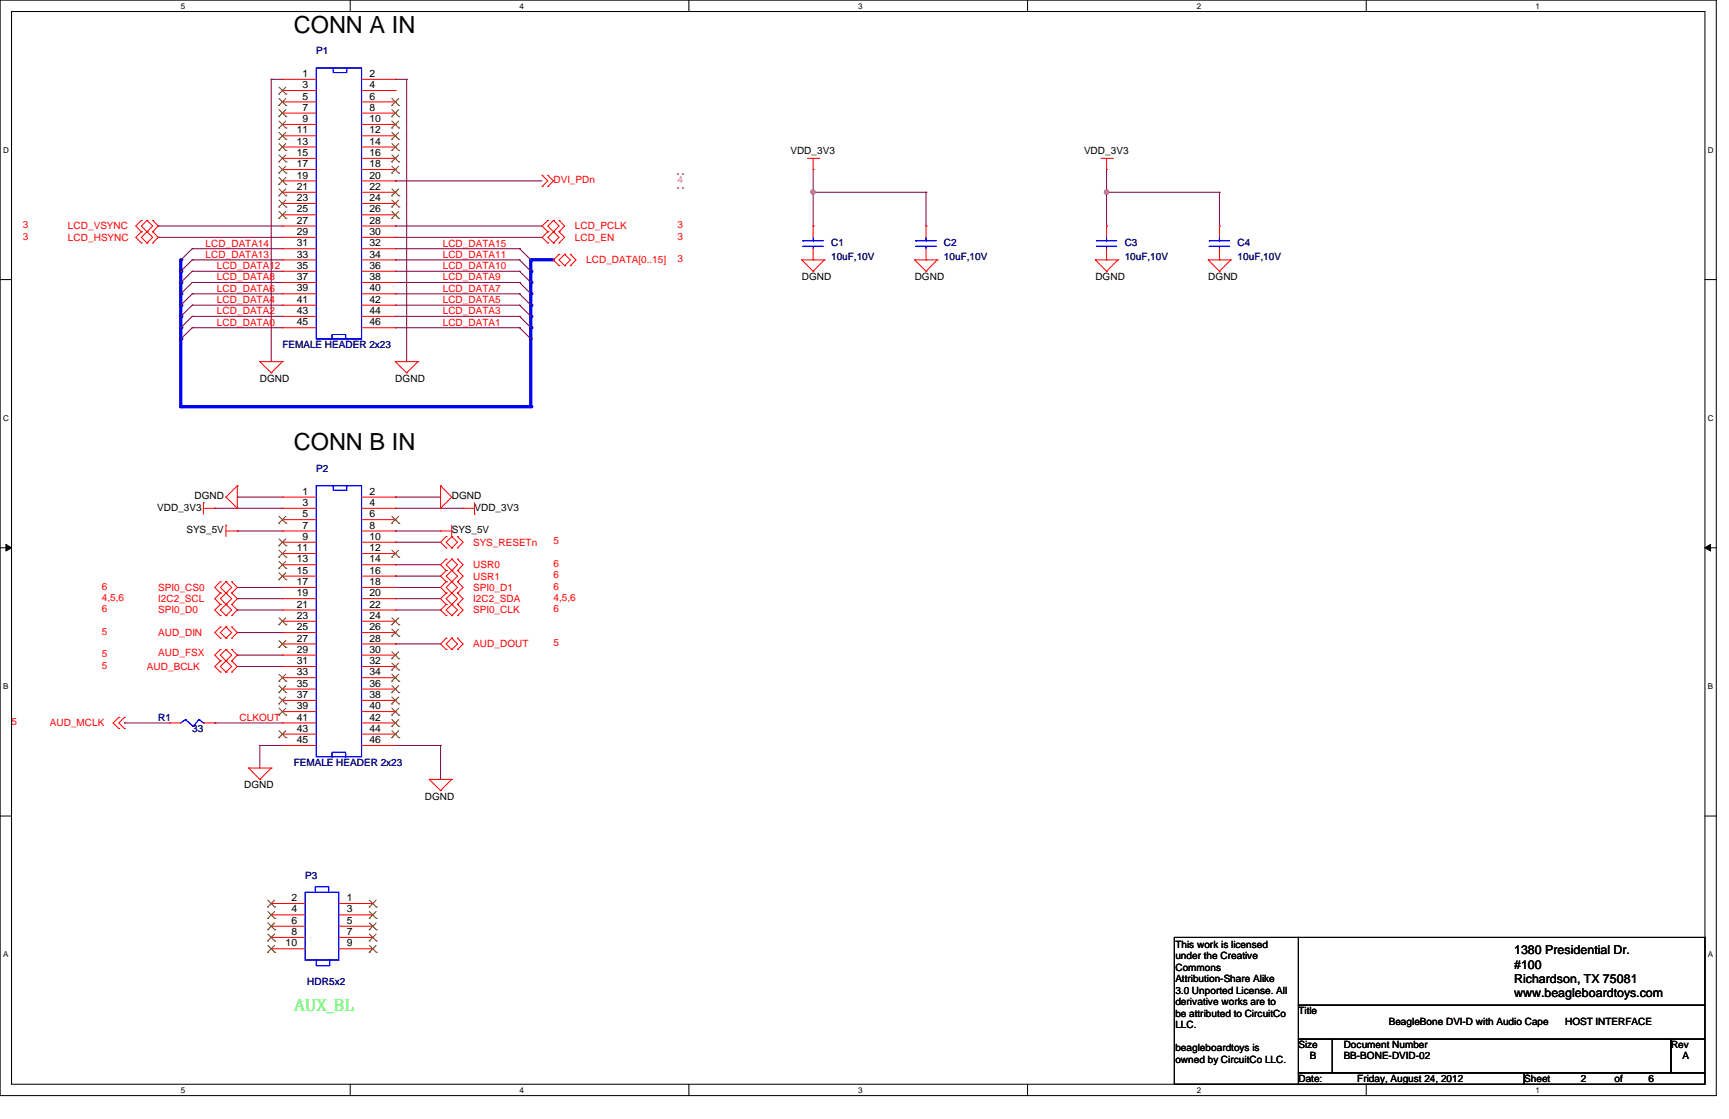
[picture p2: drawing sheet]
<svg xmlns="http://www.w3.org/2000/svg" width="432mm" height="279mm" viewBox="0 0 432 279" stroke-linecap="round" stroke-linejoin="round" font-family="sans-serif">
<path d="M0 0h428.6v273.6h-428.6zM2.9 2.9h422.9v267.8h-422.9z" fill="none" stroke="#000" stroke-width=".25"/>
<g fill="#fff">
<path d="M45.2 .4h1.1v2.2h-1.1z"/>
<path d="M45.2 271.1h1.1v2.2h-1.1z"/>
</g>
<path d="M87.5 0v2.9M87.5 270.7v2.9" fill="none" stroke="#000" stroke-width=".25"/>
<g fill="#fff">
<path d="M129.8 .4h1.1v2.2h-1.1z"/>
<path d="M129.8 271.1h1.1v2.2h-1.1z"/>
</g>
<path d="M172 0v2.9M172 270.7v2.9" fill="none" stroke="#000" stroke-width=".25"/>
<g fill="#fff">
<path d="M214.3 .4h1.1v2.2h-1.1z"/>
<path d="M214.3 271.1h1.1v2.2h-1.1z"/>
</g>
<path d="M256.6 0v2.9M256.6 270.7v2.9" fill="none" stroke="#000" stroke-width=".25"/>
<g fill="#fff">
<path d="M298.9 .4h1.1v2.2h-1.1z"/>
<path d="M298.9 271.1h1.1v2.2h-1.1z"/>
</g>
<path d="M341.2 0v2.9M341.2 270.7v2.9" fill="none" stroke="#000" stroke-width=".25"/>
<g fill="#fff">
<path d="M383.5 .4h1.1v2.2h-1.1z"/>
<path d="M383.5 271.1h1.1v2.2h-1.1z"/>
<path d="M.8 36.3h1.4v2.3h-1.4z"/>
<path d="M426.5 36.3h1.4v2.3h-1.4z"/>
<path d="M.8 103.3h1.4v2.2h-1.4z"/>
<path d="M426.5 103.3h1.4v2.2h-1.4z"/>
</g>
<path d="M0 69.8h2.9M425.8 69.8h2.8" fill="none" stroke="#000" stroke-width=".25"/>
<g fill="#fff">
<path d="M.8 170.2h1.3v2.3h-1.3z"/>
<path d="M426.5 170.2h1.3v2.3h-1.3z"/>
</g>
<path d="M0 136.8h2.9M1.5 135.9l1.4 .9-1.4 .8zM425.8 136.8l1.4-.9v1.7zM425.8 136.8h2.8" fill="none" stroke="#000" stroke-width=".25"/>
<path d="M1.5 135.9l1.4 .9-1.4 .8zM425.8 136.8l1.4-.9v1.7z" fill="#000"/>
<g fill="#fff">
<path d="M.8 237.2h1.3v2.2h-1.3z"/>
<path d="M426.5 237.2h1.3v2.2h-1.3z"/>
</g>
<path d="M0 203.8h2.9M425.8 203.8h2.8" fill="none" stroke="#000" stroke-width=".25"/>
<g fill="none" stroke="#800040" stroke-width=".25">
<path d="M67.7 19.8h.1M67.7 19.8h2.8M67.7 19.8v70.5M98.7 19.8h.1M98.7 19.8h2.9M101.6 19.8h.1M101.6 19.8v70.5M39.5 56.4h.1M39.5 59.3h.1M39.5 56.4h31M39.5 59.3h31M98.7 56.4h.1"/>
<path d="M98.7 59.3h.1M98.7 56.4h36.7M98.7 59.3h36.7M48 62.1h.1M48 64.9h.1M48 70.5h.1M48 73.4h.1M48 76.2h.1M48 79h.1M48 67.7h.1M48 62.1h22.5M48 64.9h22.5"/>
<path d="M48 70.5h22.5M48 73.4h22.5M48 76.2h22.5M48 79h22.5M48 67.7h22.5M98.7 62.1h.1M98.7 64.9h.1M98.7 67.7h.1M98.7 70.5h.1M98.7 73.4h.1M98.7 76.2h.1M98.7 79h.1"/>
<path d="M98.7 62.1h31.1M98.7 64.9h31.1M98.7 70.5h31.1M98.7 73.4h31.1M98.7 76.2h31.1M98.7 79h31.1M98.7 67.7h31.1M48 81.8h.1M48 81.8h22.5M98.7 81.8h.1M98.7 81.8h31.1M53.6 126.9h.1"/>
<path d="M53.6 126.9h16.9M59.3 124.1h.1M59.3 132.6h.1M59.3 124.1h11.2M59.3 132.6h11.2M98.7 124.1h.1M98.7 126.9h.1M98.7 132.6h.1M98.7 135.4h.1M98.7 124.1h11.3M98.7 126.9h17M98.7 132.6h11.3"/>
<path d="M98.7 135.4h11.3M59.3 146.7h.1M59.3 149.5h.1M59.3 152.3h.1M59.3 157.9h.1M59.3 146.7h11.2M59.3 149.5h11.2M59.3 152.3h11.2M59.3 157.9h11.2M98.7 141h.1M98.7 143.8h.1M98.7 146.7h.1"/>
<path d="M98.7 149.5h.1M98.7 141h11.3M98.7 146.7h11.3M98.7 149.5h11.3M98.7 143.8h11.3M59.3 163.6h.1M59.3 166.4h.1M59.3 163.6h11.2M59.3 166.4h11.2M98.7 160.8h.1M98.7 160.8h11.3M53.6 180.5h.1"/>
<path d="M53.6 180.5h16.9M64.9 186.1h.1M64.9 186.1h5.6M64.9 186.1v5.7M98.7 186.1h.1M98.7 186.1h11.3M110 186.1h.1M110 186.1v8.5"/>
</g>
<path d="M132.6 79v2.8" fill="none" stroke="#00f" stroke-width=".8"/>
<circle cx="132.6" cy="79" r=".4" fill="#00f"/>
<path d="M132.6 64.9h5.6" fill="none" stroke="#00f" stroke-width=".8"/>
<circle cx="132.6" cy="64.9" r=".4" fill="#00f"/>
<path d="M45.2 81.8v2.8" fill="none" stroke="#00f" stroke-width=".8"/>
<circle cx="45.2" cy="81.8" r=".4" fill="#00f"/>
<path d="M45.2 67.7v2.8" fill="none" stroke="#00f" stroke-width=".8"/>
<circle cx="45.2" cy="67.7" r=".4" fill="#00f"/>
<path d="M45.2 64.9v2.8" fill="none" stroke="#00f" stroke-width=".8"/>
<circle cx="45.2" cy="64.9" r=".4" fill="#00f"/>
<path d="M45.2 73.4v2.8" fill="none" stroke="#00f" stroke-width=".8"/>
<circle cx="45.2" cy="73.4" r=".4" fill="#00f"/>
<path d="M45.2 70.5v2.9" fill="none" stroke="#00f" stroke-width=".8"/>
<circle cx="45.2" cy="70.5" r=".4" fill="#00f"/>
<path d="M45.2 79v2.8" fill="none" stroke="#00f" stroke-width=".8"/>
<circle cx="45.2" cy="79" r=".4" fill="#00f"/>
<path d="M45.2 76.2v2.8" fill="none" stroke="#00f" stroke-width=".8"/>
<circle cx="45.2" cy="76.2" r=".4" fill="#00f"/>
<path d="M132.6 64.9v2.8" fill="none" stroke="#00f" stroke-width=".8"/>
<circle cx="132.6" cy="64.9" r=".4" fill="#00f"/>
<path d="M132.6 67.7v2.8" fill="none" stroke="#00f" stroke-width=".8"/>
<circle cx="132.6" cy="67.7" r=".4" fill="#00f"/>
<path d="M132.6 70.5v2.9" fill="none" stroke="#00f" stroke-width=".8"/>
<circle cx="132.6" cy="70.5" r=".4" fill="#00f"/>
<path d="M132.6 73.4v2.8" fill="none" stroke="#00f" stroke-width=".8"/>
<circle cx="132.6" cy="73.4" r=".4" fill="#00f"/>
<path d="M132.6 76.2v2.8" fill="none" stroke="#00f" stroke-width=".8"/>
<circle cx="132.6" cy="76.2" r=".4" fill="#00f"/>
<path d="M132.6 81.8v2.8" fill="none" stroke="#00f" stroke-width=".8"/>
<circle cx="132.6" cy="81.8" r=".4" fill="#00f"/>
<path d="M203.1 42.3h.1M203.1 42.3v5.7h28.2M231.3 48h.1M31.1 180.5h.1M31.1 180.5h11.2" fill="none" stroke="#800040" stroke-width=".25"/>
<circle cx="203" cy="48" r=".56" fill="#f0f"/>
<circle cx="203" cy="48" r=".56" fill="none" stroke="#f0f" stroke-width=".25"/>
<path d="M203.1 56.4h.1M203.1 48v8.4M231.3 56.4h.1M231.3 48v8.4M276.4 48h.1M276.4 42.3v5.7M276.4 48h28.1M304.5 48h.1" fill="none" stroke="#800040" stroke-width=".25"/>
<circle cx="276.3" cy="48" r=".56" fill="#f0f"/>
<circle cx="276.3" cy="48" r=".56" fill="none" stroke="#f0f" stroke-width=".25"/>
<path d="M276.4 56.4h.1M276.4 48v8.4M304.5 56.4h.1M304.5 48v8.4M98.7 152.3h11.3M110 152.3h.1" fill="none" stroke="#800040" stroke-width=".25"/>
<path d="M132.6 84.6v17" fill="none" stroke="#00f" stroke-width=".8"/>
<circle cx="132.6" cy="101.6" r=".4" fill="#00f"/>
<path d="M45.2 101.6h87.4" fill="none" stroke="#00f" stroke-width=".8"/>
<circle cx="45.2" cy="101.6" r=".4" fill="#00f"/>
<path d="M45.2 84.6v17" fill="none" stroke="#00f" stroke-width=".8"/>
<circle cx="45.2" cy="84.6" r=".4" fill="#00f"/>
<path d="M98.7 45.2h.1M98.7 45.2h36.7" fill="none" stroke="#800040" stroke-width=".25"/>
<g fill="none" stroke="#f00" stroke-width=".25">
<path d="M201.6 39.5h2.9M203.1 39.5v2.8M204.5 39.5h.1M275 39.5h2.8M276.4 39.5v2.8M277.8 39.5h.1M35.3 55h.1M35.3 57.9h.1M35.3 55l-1.4 1.4 1.4 1.5M35.3 57.9l-1.4 1.4 1.4 1.4M36.7 57.9h.1M36.7 55h.1"/>
<path d="M36.7 55l-1.4 1.4 1.4 1.5M36.7 55l1.4 1.4-2.8 2.9 1.4 1.4M36.7 57.9l1.4 1.4-1.4 1.4M38.1 55h.1M38.1 57.9h.1M38.1 55l1.4 1.4-1.4 1.5M38.1 57.9l1.4 1.4-1.4 1.4M135.4 46.6h.1M135.4 43.8h.1M135.4 43.8l1.4 1.4-1.4 1.4M136.8 55h.1M136.8 57.9h.1"/>
<path d="M136.8 46.6h.1M136.8 43.8h.1M136.8 55l-1.4 1.4 1.4 1.5M136.8 57.9l-1.4 1.4 1.4 1.4M136.8 43.8l1.4 1.4-1.4 1.4M138.2 57.9h.1M138.2 55h.1M138.2 55l-1.4 1.4 1.4 1.5M138.2 55l1.4 1.4-1.4 1.5M138.2 57.9l-1.4 1.4 1.4 1.4M138.2 57.9l1.4 1.4-1.4 1.4M139.6 55h.1"/>
<path d="M139.6 57.9h.1M139.6 55l1.4 1.4-1.4 1.5M139.6 57.9l1.4 1.4-1.4 1.4M203.1 42.3h.1M276.4 42.3h.1M35.3 60.7h.1M36.7 60.7h.1M38.1 60.7h.1M136.8 60.7h.1M138.2 60.7h.1M139.6 60.7h.1M139.6 63.5h.1"/>
<path d="M139.6 66.3h.1M139.6 63.5l-1.4 1.4 1.4 1.4M141 66.3h.1M141 63.5h.1M141 63.5l-1.4 1.4 1.4 1.4M141 63.5l1.5 1.4-1.5 1.4M142.5 63.5h.1M142.5 66.3h.1M142.5 63.5l1.3 1.4-1.3 1.4M200.2 64.9h.1M200.2 64.9h5.7M200.2 64.9l2.9 2.8"/>
<path d="M203.1 67.7h.1M205.9 64.9h.1M205.9 64.9l-2.8 2.8M228.4 64.9h.1M228.4 64.9h5.7M228.4 64.9l2.9 2.8M231.3 67.7h.1M234.1 64.9h.1M234.1 64.9l-2.8 2.8M273.6 64.9h.1M273.6 64.9h5.6M273.6 64.9l2.8 2.8"/>
<path d="M276.4 67.7h.1M279.2 64.9h.1M279.2 64.9l-2.8 2.8M301.8 64.9h.1M301.8 64.9h5.6M301.8 64.9l2.7 2.8M304.5 67.7h.1M307.4 64.9h.1M307.4 64.9l-2.9 2.8M64.9 90.3h.1M64.9 90.3h5.6M64.9 90.3l2.8 2.8"/>
<path d="M67.7 93.1h.1M70.5 90.3h.1M70.5 90.3l-2.8 2.8M98.7 90.3h.1M98.7 90.3h5.7M98.7 90.3l2.9 2.8M101.6 93.1h.1M104.4 90.3h.1M104.4 90.3l-2.8 2.8M50.8 125.5h.1M50.8 126.9h2.8M50.8 125.5v2.9"/>
<path d="M53.6 126.9h.1M56.4 124.1h.1M56.4 131.1h.1M56.4 124.1l2.9 2.8M56.4 132.6h2.9M56.4 131.1v2.9M59.3 126.9h.1M59.3 121.3h.1M59.3 132.6h.1M59.3 121.3v5.6M59.3 121.3l-2.9 2.8M110 132.6h.1"/>
<path d="M110 121.3h.1M110 126.9h.1M110 132.6h2.8M110 121.3v5.6M110 121.3l2.8 2.8M111.4 139.6h.1M111.4 134h.1M111.4 136.8h.1M111.4 139.6l-1.4 1.4 1.4 1.5M111.4 134l-1.4 1.4 1.4 1.4M112.8 134h.1M112.8 124.1h.1"/>
<path d="M112.8 139.6h.1M112.8 136.8h.1M112.8 131.1v2.9M112.8 124.1l-2.8 2.8M112.8 139.6l1.5 1.4-2.9 2.8 2.9 2.9-1.5 1.4M112.8 139.6l-1.4 1.4 1.4 1.5M112.8 134l-1.4 1.4 1.4 1.4M112.8 134l1.5 1.4-1.5 1.4M114.3 139.6h.1M114.3 134h.1M114.3 136.8h.1M114.3 139.6l1.4 1.4-1.4 1.5"/>
<path d="M114.3 134l1.4 1.4-1.4 1.4M115.7 126.9h.1M115.7 126.9h2.8M118.5 128.4h.1M118.5 125.5v2.9M55 156.5h.1M55 159.3h.1M55 148.1h.1M55 150.9h.1M55 145.2h.1M55 153.7h.1M55 156.5l-1.4 1.4 1.4 1.4"/>
<path d="M55 150.9l-1.4 1.4 1.4 1.4M55 148.1l-1.4 1.4 1.4 1.4M55 145.2l-1.4 1.5 1.4 1.4M56.4 159.3h.1M56.4 156.5h.1M56.4 150.9h.1M56.4 148.1h.1M56.4 145.2h.1M56.4 153.7h.1M56.4 156.5l-1.4 1.4 1.4 1.4M56.4 156.5l1.5 1.4-1.5 1.4M56.4 148.1l-1.4 1.4 1.4 1.4"/>
<path d="M56.4 148.1l1.5 1.4-2.9 2.8 1.4 1.4M56.4 145.2l-1.4 1.5 1.4 1.4M56.4 145.2l1.5 1.5-1.5 1.4M56.4 150.9l1.5 1.4-1.5 1.4M57.9 156.5h.1M57.9 159.3h.1M57.9 148.1h.1M57.9 150.9h.1M57.9 145.2h.1M57.9 153.7h.1M57.9 156.5l1.4 1.4-1.4 1.4M57.9 150.9l1.4 1.4-1.4 1.4"/>
<path d="M57.9 148.1l1.4 1.4-1.4 1.4M57.9 145.2l1.4 1.5-1.4 1.4M111.4 159.3h.1M111.4 148.1h.1M111.4 150.9h.1M111.4 145.2h.1M111.4 142.5h.1M111.4 153.7h.1M111.4 148.1l-1.4 1.4 1.4 1.4M111.4 159.3l-1.4 1.5 1.4 1.4M111.4 142.5l-1.4 1.3 1.4 1.4M111.4 145.2l-1.4 1.5 1.4 1.4"/>
<path d="M111.4 150.9l-1.4 1.4 1.4 1.4M112.8 159.3h.1M112.8 150.9h.1M112.8 148.1h.1M112.8 145.2h.1M112.8 142.5h.1M112.8 153.7h.1M112.8 159.3l-1.4 1.5 1.4 1.4M112.8 159.3l1.5 1.5-1.5 1.4M112.8 148.1l-1.4 1.4 1.4 1.4M112.8 148.1l1.5 1.4-2.9 2.8 1.4 1.4M112.8 145.2l-1.4 1.5 1.4 1.4"/>
<path d="M112.8 142.5l1.5 1.3-1.5 1.4M112.8 150.9l1.5 1.4-1.5 1.4M114.3 159.3h.1M114.3 148.1h.1M114.3 150.9h.1M114.3 145.2h.1M114.3 142.5h.1M114.3 153.7h.1M114.3 142.5l1.4 1.3-1.4 1.4M114.3 159.3l1.4 1.5-1.4 1.4M114.3 148.1l1.4 1.4-1.4 1.4M114.3 150.9l1.4 1.4-1.4 1.4"/>
<path d="M114.3 145.2l1.4 1.5-1.4 1.4M29.7 179.1h.1M29.7 179.1l-1.5 1.4 1.5 1.4M31.1 179.1h.1M31.1 179.1l-1.4 1.4 1.4 1.4M55 165h.1M55 162.2h.1M55 167.8h.1M55 162.2l-1.4 1.4 1.4 1.4M55 165l-1.4 1.4 1.4 1.4M56.4 162.2h.1M56.4 165h.1"/>
<path d="M56.4 167.8h.1M56.4 162.2l-1.4 1.4 1.4 1.4M56.4 162.2l1.5 1.4-2.9 2.8 1.4 1.4M56.4 165l1.5 1.4-1.5 1.4M57.9 165h.1M57.9 162.2h.1M57.9 167.8h.1M57.9 162.2l1.4 1.4-1.4 1.4M57.9 165l1.4 1.4-1.4 1.4M111.4 162.2h.1M112.8 162.2h.1M114.3 162.2h.1"/>
<path d="M29.7 181.9h.1M31.1 181.9h.1M62.1 191.8h.1M62.1 191.8h5.6M62.1 191.8l2.8 2.8M64.9 194.6h.1M67.7 191.8h.1M67.7 191.8l-2.8 2.8M107.2 194.6h.1M107.2 194.6h5.6M107.2 194.6l2.8 2.8M110 197.4h.1"/>
<path d="M112.8 194.6h.1M112.8 194.6l-2.8 2.8"/>
</g>
<g fill="#f0f">
<path d="M169 43.3h.4v.3h-.4z"/>
<path d="M170.5 43.3h.3v.3h-.3z"/>
<path d="M170.5 46.7h.3v.3h-.3z"/>
<path d="M169 46.7h.4v.3h-.4z"/>
</g>
<g fill="none" stroke="#800040" stroke-width=".25">
<path d="M45.2 64.9h.1M45.2 67.7h.1M45.2 70.5h.1M45.2 73.4h.1M45.2 76.2h.1M45.2 79h.1M48 62.1l-2.8 2.8M48 64.9l-2.8 2.8M48 67.7l-2.8 2.8M48 70.5l-2.8 2.9M48 73.4l-2.8 2.8M48 76.2l-2.8 2.8"/>
<path d="M48 79l-2.8 2.8M129.8 62.1h.1M129.8 64.9h.1M129.8 67.7h.1M129.8 70.5h.1M129.8 73.4h.1M129.8 76.2h.1M129.8 79h.1M129.8 62.1l2.8 2.8M129.8 64.9l2.8 2.8M129.8 67.7l2.8 2.8M129.8 70.5l2.8 2.9"/>
<path d="M129.8 73.4l2.8 2.8M129.8 76.2l2.8 2.8M129.8 79l2.8 2.8M45.2 81.8h.1M45.2 84.6h.1M48 81.8l-2.8 2.8M129.8 81.8h.1M129.8 81.8l2.8 2.8"/>
</g>
<path d="M293.3 234.1h31v36.6h-31zM324.3 234.1h101.5v16.9h-101.5zM324.3 251h101.5v8.5h-101.5zM324.3 259.5h8.4v8.4h-8.4zM332.7 259.5h84.6v8.4h-84.6zM417.3 259.5h8.5v8.4h-8.5zM324.3 267.9h56.4v2.8h-56.4zM380.7 267.9h45.1v2.8h-45.1z" fill="none" stroke="#000" stroke-width=".25"/>
<g fill="none" stroke="#00f" stroke-width=".25">
<path d="M79 17h11.3v67.6h-11.3zM83.2 17v1.1h3.4v-1.1M203.1 59.3v.8M231.3 59.3v.8M276.4 59.3v.8M304.5 59.3v.8M200.5 60.1h.1M200.5 61.5h.1M200.5 60.1h5.1M200.5 61.5h5.1M203.1 61.5h.1M203.1 60.1h.1"/>
<path d="M203.1 61.5v.6M228.7 60.1h.1M228.7 61.5h.1M228.7 60.1h5.1M228.7 61.5h5.1M231.3 61.5h.1M231.3 60.1h.1M231.3 61.5v.6M273.8 60.1h.1M273.8 61.5h.1M273.8 60.1h5.1M273.8 61.5h5.1"/>
<path d="M276.4 61.5h.1M276.4 60.1h.1M276.4 61.5v.6M302 60.1h.1M302 61.5h.1M302 60.1h5.1M302 61.5h5.1M304.5 61.5h.1M304.5 60.1h.1M304.5 61.5v.6M82.9 84.6v-1.1h3.4v1.1M79 121.3h11.3v67.7h-11.3z"/>
<path d="M83.2 121.3v1.1h3.4v-1.1M46.3 179.7h.1M46.3 179.7l2 1.7M46.3 179.7l-1.1 .8M49.7 179.7h.1M49.7 179.7l1.1 .8M49.7 179.7l-1.4 1.7M48.3 181.4h.1M50.8 180.5h.1M82.9 189v-1.2h3.4v1.2M76.2 222.8h8.4v16.9h-8.4zM78.7 222.8v-1.4h3.4v1.4h-.3"/>
<path d="M79.3 239.7h-.3v1.4h3.4v-1.4"/>
</g>
<g fill="none" stroke="#f00" stroke-width=".25">
<path d="M70.5 19.8h.1M70.5 19.8h8.5M90.3 19.8h8.4M98.7 19.8h.1M70.5 22.6h.1M70.5 25.4h.1M70.5 28.2h.1M70.5 31.1h.1M70.5 33.9h.1M70.5 36.7h.1M70.5 39.5h.1M70.5 22.6h8.5"/>
<path d="M70.5 25.4h8.5M70.5 28.2h8.5M70.5 31.1h8.5M70.5 33.9h8.5M70.5 36.7h8.5M70.5 39.5h8.5M90.3 22.6h8.4M90.3 25.4h8.4M90.3 28.2h8.4M90.3 31.1h8.4M90.3 33.9h8.4M90.3 36.7h8.4"/>
<path d="M90.3 39.5h8.4M98.7 22.6h.1M98.7 25.4h.1M98.7 28.2h.1M98.7 31.1h.1M98.7 33.9h.1M98.7 36.7h.1M98.7 39.5h.1M70.5 42.3h.1M70.5 45.2h.1M70.5 48h.1M70.5 50.8h.1"/>
<path d="M70.5 53.6h.1M70.5 56.4h.1M70.5 59.3h.1M70.5 42.3h8.5M70.5 45.2h8.5M70.5 48h8.5M70.5 50.8h8.5M70.5 53.6h8.5M70.5 56.4h8.5M70.5 59.3h8.5M90.3 42.3h8.4M90.3 45.2h8.4"/>
<path d="M90.3 48h8.4M90.3 50.8h8.4M90.3 53.6h8.4M90.3 56.4h8.4M90.3 59.3h8.4M98.7 42.3h.1M98.7 45.2h.1M98.7 48h.1M98.7 50.8h.1M98.7 53.6h.1M98.7 56.4h.1M98.7 59.3h.1"/>
<path d="M203.1 56.4h.1M203.1 56.4v2.9M231.3 56.4h.1M231.3 56.4v2.9M276.4 56.4h.1M276.4 56.4v2.9M304.5 56.4h.1M304.5 56.4v2.9M70.5 62.1h.1M70.5 64.9h.1M70.5 67.7h.1M70.5 70.5h.1"/>
<path d="M70.5 73.4h.1M70.5 76.2h.1M70.5 79h.1M70.5 62.1h8.5M70.5 64.9h8.5M70.5 67.7h8.5M70.5 70.5h8.5M70.5 73.4h8.5M70.5 76.2h8.5M70.5 79h8.5M90.3 62.1h8.4M90.3 64.9h8.4"/>
<path d="M90.3 67.7h8.4M90.3 70.5h8.4M90.3 73.4h8.4M90.3 76.2h8.4M90.3 79h8.4M98.7 62.1h.1M98.7 64.9h.1M98.7 67.7h.1M98.7 70.5h.1M98.7 73.4h.1M98.7 76.2h.1M98.7 79h.1"/>
<path d="M203.1 64.9h.1M203.1 62.1v2.8M231.3 64.9h.1M231.3 62.1v2.8M276.4 64.9h.1M276.4 62.1v2.8M304.5 64.9h.1M304.5 62.1v2.8M70.5 81.8h.1M70.5 81.8h8.5M90.3 81.8h8.4M98.7 81.8h.1"/>
<path d="M70.5 124.1h.1M70.5 126.9h.1M70.5 129.8h.1M70.5 132.6h.1M70.5 135.4h.1M70.5 138.2h.1M70.5 124.1h8.5M70.5 126.9h8.5M70.5 129.8h8.5M70.5 132.6h8.5M70.5 135.4h8.5M70.5 138.2h8.5"/>
<path d="M90.3 124.1h8.4M90.3 126.9h8.4M90.3 129.8h8.4M90.3 132.6h8.4M90.3 135.4h8.4M90.3 138.2h8.4M98.7 124.1h.1M98.7 126.9h.1M98.7 129.8h.1M98.7 132.6h.1M98.7 135.4h.1M98.7 138.2h.1"/>
<path d="M70.5 141h.1M70.5 143.8h.1M70.5 146.7h.1M70.5 149.5h.1M70.5 152.3h.1M70.5 155.1h.1M70.5 157.9h.1M70.5 141h8.5M70.5 143.8h8.5M70.5 146.7h8.5M70.5 149.5h8.5M70.5 152.3h8.5"/>
<path d="M70.5 155.1h8.5M70.5 157.9h8.5M90.3 141h8.4M90.3 143.8h8.4M90.3 146.7h8.4M90.3 149.5h8.4M90.3 152.3h8.4M90.3 155.1h8.4M90.3 157.9h8.4M98.7 141h.1M98.7 143.8h.1M98.7 146.7h.1"/>
<path d="M98.7 149.5h.1M98.7 152.3h.1M98.7 155.1h.1M98.7 157.9h.1M70.5 160.8h.1M70.5 163.6h.1M70.5 166.4h.1M70.5 169.2h.1M70.5 172h.1M70.5 174.9h.1M70.5 177.7h.1M70.5 160.8h8.5"/>
<path d="M70.5 163.6h8.5M70.5 166.4h8.5M70.5 169.2h8.5M70.5 172h8.5M70.5 174.9h8.5M70.5 177.7h8.5M90.3 160.8h8.4M90.3 163.6h8.4M90.3 166.4h8.4M90.3 169.2h8.4M90.3 172h8.4M90.3 174.9h8.4"/>
<path d="M90.3 177.7h8.4M98.7 160.8h.1M98.7 163.6h.1M98.7 166.4h.1M98.7 169.2h.1M98.7 172h.1M98.7 174.9h.1M98.7 177.7h.1M42.3 180.5h.1M42.3 180.5h2.9M50.8 180.5h2.8M53.6 180.5h.1"/>
<path d="M70.5 180.5h.1M70.5 183.3h.1M70.5 186.1h.1M70.5 180.5h8.5M70.5 183.3h8.5M70.5 186.1h8.5M90.3 180.5h8.4M90.3 183.3h8.4M90.3 186.1h8.4M98.7 180.5h.1M98.7 183.3h.1M98.7 186.1h.1"/>
<path d="M67.7 225.6h.1M67.7 228.4h.1M67.7 231.3h.1M67.7 234.1h.1M67.7 236.9h.1M67.7 225.6h8.5M67.7 228.4h8.5M67.7 231.3h8.5M67.7 234.1h8.5M67.7 236.9h8.5M84.6 225.6h8.5M84.6 228.4h8.5"/>
<path d="M84.6 231.3h8.5M84.6 234.1h8.5M84.6 236.9h8.5M93.1 225.6h.1M93.1 228.4h.1M93.1 231.3h.1M93.1 234.1h.1M93.1 236.9h.1"/>
</g>
<g fill="none" stroke="#804000" stroke-width=".25">
<path d="M69.6 23.5h.1M69.6 26.3h.1M69.6 29.1h.1M69.6 32h.1M69.6 34.8h.1M69.6 37.6h.1M69.7 21.8l1.7 1.7M69.7 24.6l1.7 1.7M69.7 27.4l1.7 1.7M69.7 30.2l1.7 1.8M69.7 33.1l1.7 1.7M69.7 35.9l1.7 1.7"/>
<path d="M69.7 38.7l1.7 1.7M71.4 21.8l-1.8 1.7M71.4 24.6l-1.8 1.7M71.4 27.4l-1.8 1.7M71.4 30.2l-1.8 1.8M71.4 33.1l-1.8 1.7M71.4 35.9l-1.8 1.7M71.4 38.7l-1.8 1.7M71.4 23.5h.1M71.4 26.3h.1M71.4 29.1h.1M71.4 32h.1"/>
<path d="M71.4 34.8h.1M71.4 37.6h.1M97.8 26.3h.1M97.8 29.1h.1M97.8 32h.1M97.8 34.8h.1M97.8 37.6h.1M97.9 24.6l1.7 1.7M97.9 27.4l1.7 1.7M97.9 30.2l1.7 1.8M97.9 33.1l1.7 1.7M97.9 35.9l1.7 1.7"/>
<path d="M97.9 38.7l1.7 1.7M99.6 24.6l-1.8 1.7M99.6 27.4l-1.8 1.7M99.6 30.2l-1.8 1.8M99.6 33.1l-1.8 1.7M99.6 35.9l-1.8 1.7M99.6 38.7l-1.8 1.7M99.6 26.3h.1M99.6 29.1h.1M99.6 32h.1M99.6 34.8h.1M99.6 37.6h.1"/>
<path d="M69.6 40.4h.1M69.6 43.2h.1M69.6 46.1h.1M69.6 48.9h.1M69.6 51.7h.1M69.6 54.5h.1M69.7 41.5l1.7 1.7M69.7 44.3l1.7 1.8M69.7 47.2l1.7 1.7M69.7 50l1.7 1.7M69.7 52.8l1.7 1.7M71.4 52.8l-1.8 1.7"/>
<path d="M71.4 41.5l-1.8 1.7M71.4 44.3l-1.8 1.8M71.4 47.2l-1.8 1.7M71.4 50l-1.8 1.7M71.4 40.4h.1M71.4 43.2h.1M71.4 46.1h.1M71.4 48.9h.1M71.4 51.7h.1M71.4 54.5h.1M97.8 40.4h.1M97.8 43.2h.1"/>
<path d="M97.8 48.9h.1M97.8 51.7h.1M97.8 54.5h.1M97.9 41.5l1.7 1.7M97.9 47.2l1.7 1.7M97.9 50l1.7 1.7M97.9 52.8l1.7 1.7M99.6 41.5l-1.8 1.7M99.6 47.2l-1.8 1.7M99.6 50l-1.8 1.7M99.6 52.8l-1.8 1.7M99.6 40.4h.1"/>
<path d="M99.6 43.2h.1M99.6 48.9h.1M99.6 51.7h.1M99.6 54.5h.1M69.6 130.6h.1M69.6 136.3h.1M69.6 139.1h.1M69.7 128.9l1.7 1.7M69.7 134.5l1.7 1.8M69.7 137.4l1.7 1.7M71.4 128.9l-1.8 1.7M71.4 134.5l-1.8 1.8"/>
<path d="M71.4 137.4l-1.8 1.7M71.4 130.6h.1M71.4 136.3h.1M71.4 139.1h.1M97.8 130.6h.1M97.8 139.1h.1M97.9 128.9l1.7 1.7M97.9 137.4l1.7 1.7M99.6 128.9l-1.8 1.7M99.6 137.4l-1.8 1.7M99.6 130.6h.1M99.6 139.1h.1"/>
<path d="M69.6 141.9h.1M69.6 144.7h.1M69.6 156h.1M69.7 154.3l1.7 1.7M69.7 140.2l1.7 1.7M69.7 143l1.7 1.7M69.7 159.9l1.7 1.8M71.4 140.2l-1.8 1.7M71.4 143l-1.8 1.7M71.4 154.3l-1.8 1.7M71.4 159.9l-1.8 1.8M71.4 141.9h.1"/>
<path d="M71.4 144.7h.1M71.4 156h.1M97.8 156h.1M97.8 158.8h.1M97.9 154.3l1.7 1.7M97.9 157.1l1.7 1.7M99.6 154.3l-1.8 1.7M99.6 157.1l-1.8 1.7M99.6 156h.1M99.6 158.8h.1M69.6 161.7h.1M69.6 170.1h.1"/>
<path d="M69.6 172.9h.1M69.6 175.8h.1M69.6 178.6h.1M69.7 168.4l1.7 1.7M69.7 171.2l1.7 1.7M69.7 174l1.7 1.8M69.7 176.8l1.7 1.8M71.4 168.4l-1.8 1.7M71.4 171.2l-1.8 1.7M71.4 174l-1.8 1.8M71.4 176.8l-1.8 1.8M71.4 161.7h.1"/>
<path d="M71.4 170.1h.1M71.4 172.9h.1M71.4 175.8h.1M71.4 178.6h.1M97.8 164.5h.1M97.8 167.3h.1M97.8 170.1h.1M97.8 172.9h.1M97.8 175.8h.1M97.8 178.6h.1M97.9 162.7l1.7 1.8M97.9 165.6l1.7 1.7"/>
<path d="M97.9 168.4l1.7 1.7M97.9 171.2l1.7 1.7M97.9 174l1.7 1.8M97.9 176.8l1.7 1.8M97.9 179.7l1.7 1.7M99.6 162.7l-1.8 1.8M99.6 165.6l-1.8 1.7M99.6 168.4l-1.8 1.7M99.6 171.2l-1.8 1.7M99.6 174l-1.8 1.8M99.6 176.8l-1.8 1.8M99.6 179.7l-1.8 1.7"/>
<path d="M99.6 164.5h.1M99.6 167.3h.1M99.6 170.1h.1M99.6 172.9h.1M99.6 175.8h.1M99.6 178.6h.1M69.6 184.2h.1M69.7 182.5l1.7 1.7M71.4 182.5l-1.8 1.7M71.4 184.2h.1M97.8 181.4h.1M97.8 184.2h.1"/>
<path d="M97.9 182.5l1.7 1.7M99.6 182.5l-1.8 1.7M99.6 181.4h.1M99.6 184.2h.1M66.8 226.5h.1M66.8 229.3h.1M66.8 232.2h.1M66.8 235h.1M66.8 237.8h.1M66.9 224.7l1.7 1.8M66.9 227.6l1.7 1.7M66.9 230.4l1.7 1.8"/>
<path d="M66.9 233.2l1.7 1.8M66.9 236.1l1.7 1.7M68.6 224.7l-1.8 1.8M68.6 227.6l-1.8 1.7M68.6 230.4l-1.8 1.8M68.6 233.2l-1.8 1.8M68.6 236.1l-1.8 1.7M68.6 226.5h.1M68.6 229.3h.1M68.6 232.2h.1M68.6 235h.1M68.6 237.8h.1"/>
<path d="M92.2 226.5h.1M92.2 229.3h.1M92.2 232.2h.1M92.2 235h.1M92.2 237.8h.1M92.2 224.7l1.8 1.8M92.2 227.6l1.8 1.7M92.2 230.4l1.8 1.8M92.2 233.2l1.8 1.8M92.2 236.1l1.8 1.7M93.9 224.7l-1.7 1.8M93.9 227.6l-1.7 1.7"/>
<path d="M93.9 230.4l-1.7 1.8M93.9 233.2l-1.7 1.8M93.9 236.1l-1.7 1.7M94 226.5h.1M94 229.3h.1M94 232.2h.1M94 235h.1M94 237.8h.1"/>
</g>
<circle cx="203" cy="48" r=".56" fill="#f0f"/>
<circle cx="203" cy="48" r=".56" fill="none" stroke="#f0f" stroke-width=".25"/>
<circle cx="276.3" cy="48" r=".56" fill="#f0f"/>
<circle cx="276.3" cy="48" r=".56" fill="none" stroke="#f0f" stroke-width=".25"/>
<g font-size="5.9">
<text x="73.4" y="8.2">CONN A IN</text>
<text x="73.4" y="112.5">CONN B IN</text>
</g>
<text font-size="4.5" fill="#0f0" x="73.4" y="252.4">AUX_BL</text>
<g font-size="3.1">
<text x="378.1" y="238.3">1380 Presidential Dr.</text>
<text x="378.1" y="241.9">#100</text>
<text x="378.1" y="245.4">Richardson, TX 75081</text>
<text x="378.1" y="249">www.beagleboardtoys.com</text>
</g>
<g font-size="2.5" fill="#000080">
<text x="79" y="13.6">P1</text>
<text x="207.6" y="61.5">C1</text>
<text x="207.6" y="64.9">10uF,10V</text>
<text x="235.8" y="61.5">C2</text>
<text x="235.8" y="64.9">10uF,10V</text>
<text x="280.9" y="61.5">C3</text>
<text x="280.9" y="64.9">10uF,10V</text>
<text x="309.1" y="61.5">C4</text>
<text x="309.1" y="64.9">10uF,10V</text>
<text x="70.5" y="86.9">FEMALE HEADER 2x23</text>
<text x="79" y="117.9">P2</text>
<text x="39.5" y="179.9">R1</text>
<text x="48" y="182.8">33</text>
<text x="73.4" y="191.2">FEMALE HEADER 2x23</text>
<text x="76.2" y="219.4">P3</text>
<text x="76.8" y="245.9">HDR5x2</text>
</g>
<g font-size="2.5">
<text x="75.6" y="19.2">1</text>
<text x="75.6" y="22">3</text>
<text x="92.3" y="19.2">2</text>
<text x="92.3" y="22">4</text>
<text x="75.6" y="24.8">5</text>
<text x="75.6" y="27.6">7</text>
<text x="92.3" y="24.8">6</text>
<text x="92.3" y="27.6">8</text>
<text x="74.1" y="33.3">11</text>
<text x="75.6" y="30.5">9</text>
<text x="92.3" y="30.5">10</text>
<text x="92.3" y="33.3">12</text>
<text x="74.1" y="36.1">13</text>
<text x="74.1" y="38.9">15</text>
<text x="74.1" y="41.7">17</text>
<text x="92.3" y="36.1">14</text>
<text x="92.3" y="38.9">16</text>
<text x="92.3" y="41.7">18</text>
<text x="197.4" y="38.4">VDD_3V3</text>
<text x="270.7" y="38.4">VDD_3V3</text>
<text x="74.1" y="44.6">19</text>
<text x="74.1" y="47.4">21</text>
<text x="92.3" y="44.6">20</text>
<text x="92.3" y="47.4">22</text>
<text x="74.1" y="50.2">23</text>
<text x="74.1" y="53">25</text>
<text x="92.3" y="50.2">24</text>
<text x="92.3" y="53">26</text>
<text x="74.1" y="55.8">27</text>
<text x="74.1" y="58.7">29</text>
<text x="92.3" y="55.8">28</text>
<text x="92.3" y="58.7">30</text>
<text x="74.1" y="61.5">31</text>
<text x="74.1" y="64.3">33</text>
<text x="92.3" y="61.5">32</text>
<text x="92.3" y="64.3">34</text>
<text x="74.1" y="67.1">35</text>
<text x="74.1" y="69.9">37</text>
<text x="92.3" y="67.1">36</text>
<text x="92.3" y="69.9">38</text>
<text x="200.2" y="70">DGND</text>
<text x="228.4" y="70">DGND</text>
<text x="273.6" y="70">DGND</text>
<text x="301.8" y="70">DGND</text>
<text x="74.1" y="72.8">39</text>
<text x="74.1" y="75.6">41</text>
<text x="92.3" y="72.8">40</text>
<text x="92.3" y="75.6">42</text>
<text x="74.1" y="78.4">43</text>
<text x="74.1" y="81.2">45</text>
<text x="92.3" y="78.4">44</text>
<text x="92.3" y="81.2">46</text>
<text x="64.9" y="95.3">DGND</text>
<text x="98.7" y="95.3">DGND</text>
<text x="48.6" y="124.7">DGND</text>
<text x="75.6" y="123.5">1</text>
<text x="92.3" y="123.5">2</text>
<text x="112.8" y="124.7">DGND</text>
<text x="39.2" y="127.5">VDD_3V3</text>
<text x="75.6" y="126.3">3</text>
<text x="75.6" y="129.2">5</text>
<text x="75.6" y="132">7</text>
<text x="92.3" y="126.3">4</text>
<text x="92.3" y="129.2">6</text>
<text x="92.3" y="132">8</text>
<text x="118.5" y="127.5">VDD_3V3</text>
<text x="46.6" y="133.1">SYS_5V</text>
<text x="74.1" y="137.6">11</text>
<text x="75.6" y="134.8">9</text>
<text x="92.3" y="134.8">10</text>
<text x="92.3" y="137.6">12</text>
<text x="112.8" y="133.1">SYS_5V</text>
<text x="74.1" y="140.4">13</text>
<text x="74.1" y="143.3">15</text>
<text x="92.3" y="140.4">14</text>
<text x="92.3" y="143.3">16</text>
<text x="74.1" y="146.1">17</text>
<text x="74.1" y="148.9">19</text>
<text x="92.3" y="146.1">18</text>
<text x="92.3" y="148.9">20</text>
<text x="74.1" y="151.7">21</text>
<text x="74.1" y="154.5">23</text>
<text x="92.3" y="151.7">22</text>
<text x="92.3" y="154.5">24</text>
<text x="74.1" y="157.4">25</text>
<text x="74.1" y="160.2">27</text>
<text x="92.3" y="157.4">26</text>
<text x="92.3" y="160.2">28</text>
<text x="74.1" y="163">29</text>
<text x="74.1" y="165.8">31</text>
<text x="92.3" y="163">30</text>
<text x="92.3" y="165.8">32</text>
<text x="74.1" y="168.6">33</text>
<text x="74.1" y="171.5">35</text>
<text x="92.3" y="168.6">34</text>
<text x="92.3" y="171.5">36</text>
<text x="74.1" y="174.3">37</text>
<text x="74.1" y="177.1">39</text>
<text x="74.1" y="179.9">41</text>
<text x="92.3" y="174.3">38</text>
<text x="92.3" y="177.1">40</text>
<text x="92.3" y="179.9">42</text>
<text x="74.1" y="182.7">43</text>
<text x="74.1" y="185.5">45</text>
<text x="92.3" y="182.7">44</text>
<text x="92.3" y="185.5">46</text>
<text x="61" y="196.9">DGND</text>
<text x="106.1" y="199.6">DGND</text>
<text x="72.8" y="225">2</text>
<text x="72.8" y="227.8">4</text>
<text x="86.6" y="225">1</text>
<text x="86.6" y="227.8">3</text>
<text x="72.8" y="230.7">6</text>
<text x="72.8" y="233.5">8</text>
<text x="86.6" y="230.7">5</text>
<text x="86.6" y="233.5">7</text>
<text x="71.3" y="236.3">10</text>
<text x="86.6" y="236.3">9</text>
<text x="293.5" y="236.6">This work is licensed</text>
<text x="293.5" y="239.5">under the Creative</text>
<text x="293.5" y="242.4">Commons</text>
<text x="293.5" y="245.2">Attribution-Share Alike</text>
<text x="293.5" y="248.1">3.0 Unported License. All</text>
<text x="293.5" y="251">derivative works are to</text>
<text x="293.5" y="253.9">be attributed to CircuitCo</text>
<text x="293.5" y="256.8">LLC.</text>
<text x="324.3" y="253.2">Title</text>
<text x="346.8" y="256">BeagleBone DVI-D with Audio Cape</text>
<text x="390.9" y="256">HOST INTERFACE</text>
<text x="293.5" y="262.5">beagleboardtoys is</text>
<text x="324.3" y="261.7">Size</text>
<text x="335.6" y="261.7">Document Number</text>
<text x="417.3" y="261.7">Rev</text>
<text x="293.5" y="265.4">owned by CircuitCo LLC.</text>
<text x="327.1" y="264.5">B</text>
<text x="335.6" y="264.5">BB-BONE-DVID-02</text>
<text x="420.2" y="264.5">A</text>
<text x="324.3" y="270.1">Date:</text>
<text x="339" y="270.1">Friday, August 24, 2012</text>
<text x="380.7" y="270.1">Sheet</text>
<text x="394.8" y="270.1">2</text>
<text x="403.2" y="270.1">of</text>
<text x="411.7" y="270.1">6</text>
</g>
<g font-size="2.5" fill="#f00">
<text x="138.2" y="45.7">DVI_PDn</text>
<text x="5.7" y="57">3</text>
<text x="5.7" y="59.8">3</text>
<text x="17" y="57.3">LCD_VSYNC</text>
<text x="143.6" y="57.3">LCD_PCLK</text>
<text x="169.2" y="57">3</text>
<text x="169.2" y="59.8">3</text>
<text x="17" y="60.1">LCD_HSYNC</text>
<text x="51.4" y="61.6">LCD_DATA14</text>
<text x="51.4" y="64.3">LCD_DATA13</text>
<text x="110.6" y="61.6">LCD_DATA15</text>
<text x="110.6" y="64.3">LCD_DATA11</text>
<text x="143.6" y="60.1">LCD_EN</text>
<text x="146.4" y="65.7">LCD_DATA[0..15]</text>
<text x="169.2" y="65.4">3</text>
<text x="54.2" y="70">LCD_DATA8</text>
<text x="54.2" y="67.2">LCD_DATA12</text>
<text x="110.6" y="67.2">LCD_DATA10</text>
<text x="110.6" y="70">LCD_DATA9</text>
<text x="54.2" y="72.8">LCD_DATA6</text>
<text x="54.2" y="75.6">LCD_DATA4</text>
<text x="110.6" y="72.8">LCD_DATA7</text>
<text x="110.6" y="75.6">LCD_DATA5</text>
<text x="54.2" y="78.4">LCD_DATA2</text>
<text x="54.2" y="81.3">LCD_DATA0</text>
<text x="110.6" y="78.4">LCD_DATA3</text>
<text x="110.6" y="81.3">LCD_DATA1</text>
<text x="118.2" y="136.2">SYS_RESETn</text>
<text x="138.2" y="135.9">5</text>
<text x="118.2" y="141.9">USR0</text>
<text x="138.2" y="141.6">6</text>
<text x="25.4" y="147.2">6</text>
<text x="39.5" y="147.5">SPI0_CS0</text>
<text x="118.2" y="147.5">SPI0_D1</text>
<text x="118.2" y="144.7">USR1</text>
<text x="138.2" y="147.2">6</text>
<text x="138.2" y="144.4">6</text>
<text x="25.4" y="150">4,5,6</text>
<text x="25.4" y="152.9">6</text>
<text x="39.5" y="150.3">I2C2_SCL</text>
<text x="39.5" y="153.2">SPI0_D0</text>
<text x="118.2" y="150.3">I2C2_SDA</text>
<text x="118.2" y="153.2">SPI0_CLK</text>
<text x="138.2" y="150">4,5,6</text>
<text x="138.2" y="152.9">6</text>
<text x="25.4" y="158.5">5</text>
<text x="39.5" y="158.8">AUD_DIN</text>
<text x="118.2" y="161.6">AUD_DOUT</text>
<text x="138.2" y="161.3">5</text>
<text x="25.4" y="164.1">5</text>
<text x="25.4" y="167">5</text>
<text x="36.7" y="167.3">AUD_BCLK</text>
<text x="39.5" y="163.9">AUD_FSX</text>
<text x="59.8" y="180">CLKOUT</text>
<text x="2.9" y="181.1">5</text>
<text x="12.4" y="181.4">AUD_MCLK</text>
</g>
<text font-size="2.5" fill="#f0f" x="169.2" y="45.7">4</text>
<g font-size="2">
<text x="45.2" y="2.2">5</text>
<text x="129.8" y="2.2">4</text>
<text x="214.3" y="2.2">3</text>
<text x="298.9" y="2.2">2</text>
<text x="383.5" y="2.2">1</text>
<text x=".8" y="38.1">D</text>
<text x="426.5" y="38.1">D</text>
<text x=".8" y="105.1">C</text>
<text x="426.5" y="105.1">C</text>
<text x=".8" y="172">B</text>
<text x="426.5" y="172">B</text>
<text x=".8" y="239">A</text>
<text x="426.5" y="239">A</text>
<text x="45.2" y="272.9">5</text>
<text x="129.8" y="272.9">4</text>
<text x="214.3" y="272.9">3</text>
<text x="298.9" y="272.9">2</text>
<text x="383.5" y="272.9">1</text>
</g>
</svg>
